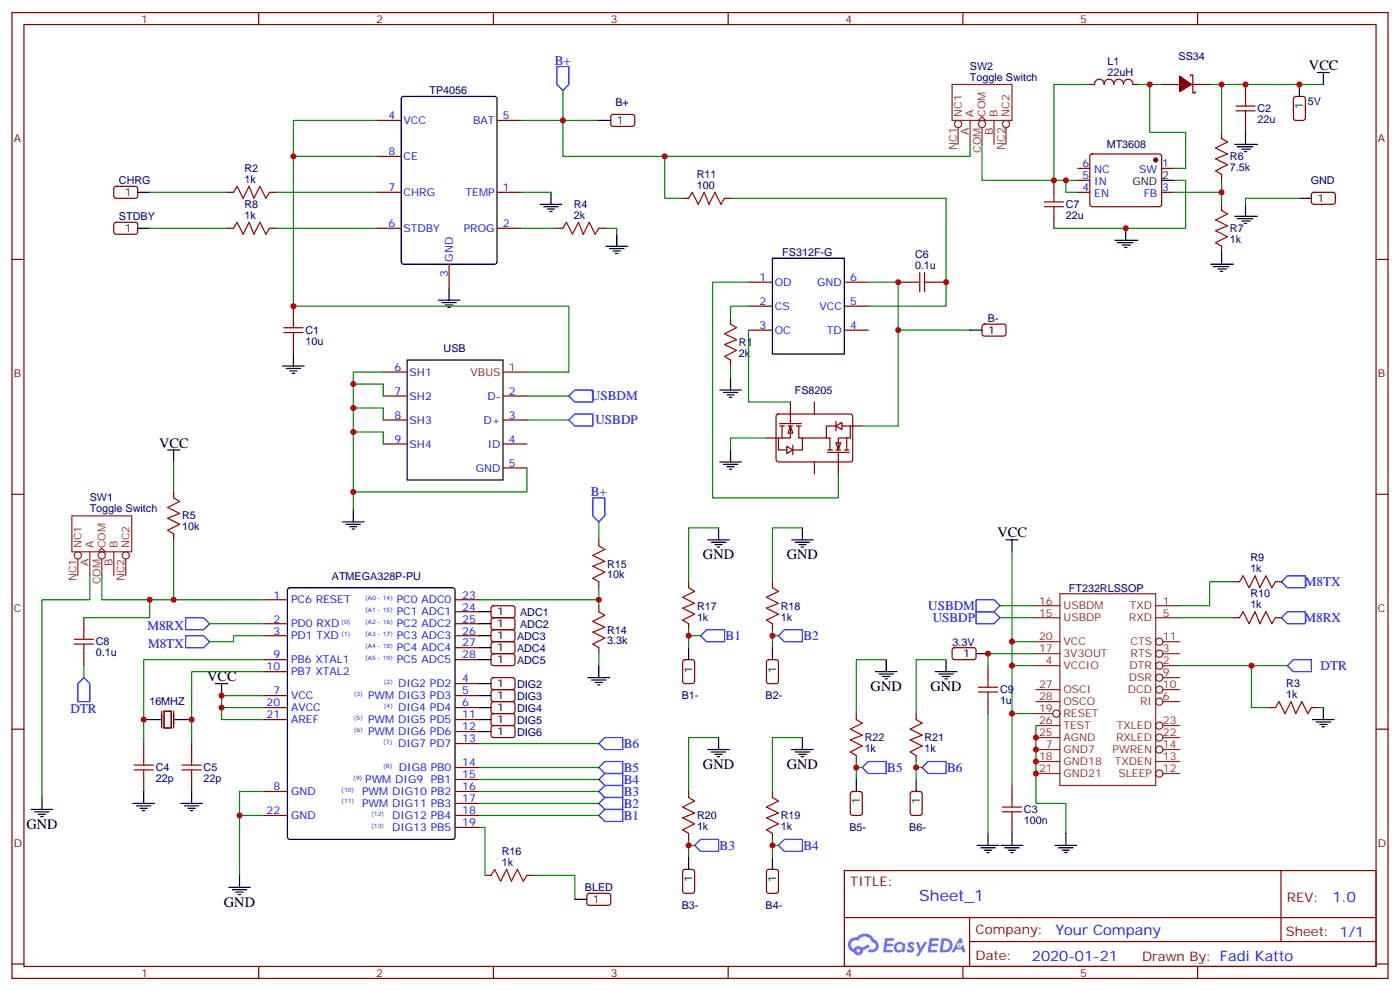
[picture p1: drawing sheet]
<svg xmlns="http://www.w3.org/2000/svg" width="412mm" height="292mm" viewBox="0 0 412 292" stroke-linecap="round" stroke-linejoin="round" font-family="sans-serif">
<g fill="none" stroke="#870000" stroke-width=".35">
<path d="M3.5 3.7h405.4v284.3h-405.4zM7.1 7.2h398.2v277.3h-398.2zM76.2 3.7v3.5M145.3 3.7v3.5M214.5 3.7v3.5M283.6 3.7v3.5M352.8 3.7v3.5M3.5 76.4h3.6M405.3 76.4h3.6M3.5 145.5h3.6M405.3 145.5h3.6M3.5 214.7h3.6"/>
<path d="M405.3 214.7h3.6M248.7 256.3h156.6v28.2h-156.6zM377.3 256.3v20.9M248.7 270.1h156.5M285.6 277.2h119.6M285.6 270.1v14.2M3.5 283.8h3.6M76.2 284.5v3.5M145.3 284.5v3.5M214.5 284.5v3.5M283.6 284.5v3.5M352.8 284.5v3.5"/>
<path d="M405.3 283.8h3.6"/>
</g>
<g fill="#5487ff">
<path d="M267.7 277.5a1.22 1.22 0 0 1 1.7 .2l-.4 .6a.47 .47 0 0 0-.3-.4 .47 .47 0 0 0-.5 .2l.1 .2a1.14 1.14 0 0 1 .8 1.8 1.14 1.14 0 0 1-1.9 0l-.2-.2 .5-.6 .7 .5a.29 .29 0 0 0 .3-.3 .29 .29 0 0 0-.2-.3 1.04 1.04 0 0 1-.6-1.7z"/>
<path d="M260.7 276.2h2.4l.3 .2-.2 .5-1.8 .1-.1 .8h1.5l.3 .4-.3 .4h-1.6l-.2 1.1h1.7l.2 .3-.2 .3-2.6 .1z"/>
<path d="M273.8 276.2h2.4l.3 .2-.1 .5-1.8 .1-.2 .8h1.6l.3 .4-.4 .4-1.6-.1-.1 1.1 1.7 .1 .2 .3-.2 .3-2.6 .1z"/>
<path d="M282.6 276.2h.7l.3 1.3-.6 .3a.69 .69 0 0 0-1 .3 .69 .69 0 0 0 .4 .9 .69 .69 0 0 0 .9-.6l.5-.2 .6 2.2h-.8l-.2-.9h-1.8l-.5 .9h-.8z"/>
<path d="M269.8 277.3h.8l.6 1.8 1.1-1.8h.9l-2.6 4.2h-.8l.9-1.5z"/>
<path d="M277.4 276.2l-.6 4.2h1.3a2.11 2.11 0 0 0 2.5-2.1 2.11 2.11 0 0 0-2.5-2.1zM278.1 277a1.39 1.39 0 0 1 1.7 1.4 1.39 1.39 0 0 1-1.8 1.2h-.3z"/>
<path d="M263.7 277.8a1.54 1.54 0 0 0-.1 2.2 1.54 1.54 0 0 0 2.2 .1l.6 .3 .3-2.3-.2-.3h-.4a1.49 1.49 0 0 0-2.4 0zM264 278.8a.94 .94 0 0 1 1.8 0 .94 .94 0 0 1-1.8 0z"/>
<path d="M250.4 276.6a2.18 2.18 0 0 0 1.1 3.7 1.44 1.44 0 0 0 1.6 .9 1.44 1.44 0 0 0 1.2-1.4l2-1.1-.5-.7-1.9 1a1.47 1.47 0 0 0-2.4 .4 1.39 1.39 0 0 1-.7-1.9 1.39 1.39 0 0 1 2-.5 2.12 2.12 0 0 1 2.2-1.3 2.12 2.12 0 0 1 1.9 1.7 1.14 1.14 0 0 1 1.1 1.4 1.14 1.14 0 0 1-1.7 .7 .43 .43 0 0 0-.5 .4 .43 .43 0 0 0 .4 .5 1.98 1.98 0 0 0 2.5-1.2 1.98 1.98 0 0 0-1.2-2.6 3.1 3.1 0 0 0-5.3-.6l-.9 .1zM252.3 279.9a.55 .55 0 0 1 1.1 0 .55 .55 0 0 1-1.1 0z"/>
<circle cx="282.6" cy="278.3" r=".26"/>
</g>
<g fill="none" stroke="#8c2424" stroke-width=".35">
<path d="M305.2 178.3h7M312.2 174.8h28.2v56.4h-28.2zM340.4 178.3h7.1M305.2 192.4h7M305.2 181.9h7M305.2 196h7M305.2 188.9h7M340.4 181.9h7.1M342.5 199.5h5M342.5 192.4h5M342.5 196h5M342.5 188.9h5"/>
<path d="M305.2 210.1h4.9M305.2 203h7M305.2 206.6h7M305.2 217.1h7M305.2 213.6h7M342.5 203h5M342.5 206.6h5M342.5 217.1h5M342.5 213.6h5M305.2 220.7h7M305.2 224.2h7M305.2 227.7h7"/>
<path d="M340.4 224.2h7.1M342.5 220.7h5M342.5 227.7h5"/>
<circle cx="341.5" cy="199.5" r="1.06"/>
<circle cx="341.5" cy="196" r="1.06"/>
<circle cx="341.5" cy="188.9" r="1.06"/>
<circle cx="341.5" cy="192.4" r="1.06"/>
<circle cx="311.1" cy="210.1" r="1.06"/>
<circle cx="341.5" cy="203" r="1.06"/>
<circle cx="341.5" cy="217.1" r="1.06"/>
<circle cx="341.5" cy="206.6" r="1.06"/>
<circle cx="341.5" cy="213.6" r="1.06"/>
<circle cx="341.5" cy="220.7" r="1.06"/>
<circle cx="341.5" cy="227.7" r="1.06"/>
</g>
<g fill="none" stroke="#000" stroke-width=".35">
<path d="M40.6 56.6h3.5M162.3 56.6v3.5M40.6 67.2h3.5M159.1 60.1h6.4M160.2 60.9h4.2M161.2 61.6h2.1M161.9 62.3h.7M178.5 72.5h6.4M179.6 73.2h4.2M180.6 73.9h2.1M181.3 74.6h.7M181.7 69v3.5"/>
<path d="M227.5 76h21.2v28.2h-21.2zM129.1 88.4h6.4M130.2 89.1h4.2M131.2 89.8h2.1M131.9 90.5h.7M132.3 84.8v3.6M83.3 107.8h6.3M84.3 108.5h4.2M85.4 109.2h2.1M86.1 109.9h.7M86.4 104.2v3.6M119.9 106h28.3v35.3h-28.3z"/>
<path d="M49.4 132.5h3.5M51.2 132.5v3.5M100.9 153.6h6.3M102 154.3h4.2M103 155h2.1M103.7 155.8h.7M104.1 150.1v3.5M84.9 173.2l.5-.2h47.9l.7 .5 .1 72.9-.5 .7h-48.2l-.7-.4v-73zM42.3 211.8h5M51.5 211.8h4.9M63.5 201.3h3.5M65.3 201.3v3.5"/>
<path d="M386.6 211.8h6.4M387.7 212.5h4.2M388.8 213.3h2.1M389.5 214h.7M389.8 208.3v3.5M9.2 238.3h6.3M10.2 239h4.3M11.3 239.7h2.1M12.3 234.8v3.5M39.2 236.5h6.3M40.2 237.2h4.2M41.3 237.9h2.1"/>
<path d="M42 238.7h.7M42.3 233v3.5M53.3 236.5h6.3M54.3 237.2h4.3M55.4 237.9h2.1M56.1 238.7h.7M56.4 233v3.5M12 240.4h.7M70.6 257.7v3.5M67.4 261.2h6.3M68.4 261.9h4.3M69.5 262.6h2.1"/>
<path d="M70.2 263.3h.7"/>
</g>
<g fill="none" stroke="#870000" stroke-width=".35">
<path d="M33.7 55.1l.5-.2h5.9l.5 .7-.1 2.4-.6 .4-6-.1-.4-.6v-2.1zM67 56.6h1.8M79.4 56.6h1.7M33.7 65.6l.5-.2 5.9 .1 .5 .6-.1 2.4-.6 .5-6-.1-.4-.6v-2.2zM67 67.2h1.8M79.4 67.2h1.7M164 67.2h1.8M176.4 67.2h1.8M86.4 90.1v3.6M220.5 83.1h7M220.5 90.1h7M220.5 97.2h7"/>
<path d="M248.7 83.1h7.1M248.7 90.1h7.1M248.7 97.2h7.1M86.4 100.7v3.5M112.9 116.6h7M112.9 109.5h7M148.2 116.6h7M112.9 123.6h7M112.9 130.7h7M148.2 123.6h7M148.2 130.7h7M148.2 137.8h7"/>
<path d="M51.2 144.8v1.8M51.2 157.2v1.7M77.6 176.6h7.1M134.1 176.6h7M363.4 171.3h1.7M375.7 171.3h1.8M77.6 183.6h7.1M77.6 187.1h7.1M77.6 194.2h7.1M77.6 197.7h7.1M134.1 183.6h7M134.1 187.1h7"/>
<path d="M134.1 194.2h7M134.1 180.1h7M134.1 190.7h7M363.4 181.9h1.7M375.7 181.9h1.8M42.3 218.9v3.5M47.6 209.4v4.9M48.3 209.4h2.1v4.9h-2.1zM51.2 209.4v4.9M56.4 218.9v3.5M77.6 204.8h7.1M77.6 208.3h7.1"/>
<path d="M77.6 211.8h7.1M134.1 201.3h7M134.1 204.8h7M134.1 208.3h7M134.1 211.8h7M134.1 215.4h7M134.1 218.9h7M373.9 208.3h1.8M386.3 208.3h1.8M42.3 229.5v3.5M56.4 229.5v3.5M77.6 233h7.1"/>
<path d="M134.1 233h7M134.1 226h7M134.1 229.5h7M134.1 236.5h7M77.6 240.1h7.1M134.1 240.1h7M134.1 243.6h7"/>
</g>
<g fill="none" stroke="#008700" stroke-width=".35">
<path d="M111.1 35.5h-24.7v54.6h81.2v19.4h-12.4M44.1 56.6h22.9M81.1 56.6h30M86.4 46h24.7M153.5 56.6h8.8M44.1 67.2h22.9M81.1 67.2h30M153.5 67.2h10.5M178.2 67.2h3.5v1.8M104.1 113.1h8.8v3.5M112.9 109.5h-8.8v40.6M155.2 116.6h12.4"/>
<path d="M51.2 136v8.8M104.1 120.1h8.8v3.5M104.1 127.2h8.8v3.5M155.2 137.8v7h-51.1M155.2 123.6h12.4M51.2 158.9v17.7M26.5 169.5v7.1h-14.2v58.2M30 169.5v7.1h47.6M294.6 178.3h10.6M363.4 171.3h-7.1v7h-8.8M61.7 183.6h15.9M77.6 187.1h-8.8v1.8h-7.1"/>
<path d="M77.6 194.2h-35.3v24.7M77.6 197.7h-21.2v21.2M294.6 181.9h10.6M347.5 181.9h15.9M347.5 196h31.7M368.7 196v12.3h5.2M65.3 208.3v3.5h12.3M77.6 204.8h-12.3v3.5h12.3M388.1 208.3h1.7M77.6 233h-7v24.7M70.6 240.1h7"/>
</g>
<path d="M148.2 109.5h7" fill="none" stroke="#f00" stroke-width=".35"/>
<path d="M167.6 116.6l1.7-1.8h5.3v3.6h-5.3zM167.6 123.6l1.7-1.7h5.3v3.5h-5.3zM287.5 176.6h5.3l1.8 1.7-1.8 1.8h-5.3zM377.5 171.3l1.7-1.8h5.3v3.5h-5.3zM54.7 181.9h5.3l1.7 1.7-1.7 1.8h-5.3zM54.7 187.1h5.3l1.7 1.8-1.7 1.8h-5.3zM287.5 180.1h5.3l1.8 1.8-1.8 1.7h-5.3zM377.5 181.9l1.7-1.8h5.3v3.5h-5.3zM379.2 196l1.8-1.8h5.3v3.5h-5.3z" fill="none" stroke="#00f" stroke-width=".35"/>
<g fill="none" stroke="#a10000" stroke-width=".35">
<path d="M68.8 56.6l1-1.7 1.8 3.5 1.8-3.5 1.4 3.5 1.8-3.5 1.7 3.5 1.1-1.8M68.8 67.2l1-1.8 1.8 3.6 1.8-3.6 1.4 3.6 1.8-3.6 1.7 3.6 1.1-1.8M165.8 67.2l1.1-1.8 1.7 3.6 1.8-3.6 1.4 3.6 1.8-3.6 1.7 3.6 1.1-1.8M83.6 97.9h5.7M83.6 96.5h5.7M86.4 93.7v2.8M86.4 97.9v2.8M51.2 146.6l1.7 1-3.5 1.8 3.5 1.8-3.5 1.4 3.5 1.7-3.5 1.8 1.8 1.1M365.1 171.3l1.1-1.8 1.7 3.5 1.8-3.5 1.4 3.5 1.8-3.5 1.7 3.5 1.1-1.7M365.1 181.9l1.1-1.8 1.7 3.5 1.8-3.5 1.4 3.5 1.8-3.5 1.7 3.5 1.1-1.7M375.7 208.3l1.1-1.7 1.7 3.5 1.8-3.5 1.4 3.5 1.8-3.5 1.7 3.5 1.1-1.8M39.5 226.7h5.7"/>
<path d="M39.5 225.2h5.7M42.3 222.4v2.8M42.3 226.7v2.8M53.6 226.7h5.7M53.6 225.2h5.7M56.4 222.4v2.8M56.4 226.7v2.8"/>
</g>
<g fill="#fff" stroke="#870000" stroke-width=".35">
<path d="M232.8 125.4l.7 2.1h-1.4z"/>
<path d="M231.8 131.4l1.7 1.1-1.7 1z"/>
</g>
<path d="M232.8 118.4v6.3M239.9 118.4v3.5M225.8 128.9h3.5M229.7 124.7h6.3M229.7 125.4h1.4M230.4 125.4v3.5M232.1 125.4h1.4M232.8 125.4v3.5h-3.5v3.6h2.5M233.5 131.1v2.8M234.6 125.4h1.4M235.3 125.4v3.5h1.1v3.6h-2.9" fill="none" stroke="#870000" stroke-width=".35"/>
<g fill="#fff" stroke="#870000" stroke-width=".35">
<path d="M246.2 130.4h1.4l-.7 2.1z"/>
<path d="M246.2 125.4l1.8-1v2.1z"/>
</g>
<g fill="none" stroke="#870000" stroke-width=".35">
<path d="M111.1 35.5h7.1M146.4 35.5h7.1M180.2 33.9l.4-.2h5.9l.5 .7-.1 2.4-.6 .4h-6l-.4-.7v-2.1zM321 24.9h1.4M333.7 24.8a1.4 1.4 0 0 0-1.4-1.5 1.4 1.4 0 0 0-1.4 1.5 1.43 1.43 0 0 0-1.4-1.5 1.43 1.43 0 0 0-1.4 1.5 1.41 1.41 0 0 0-1.5-1.5 1.41 1.41 0 0 0-1.4 1.5 1.41 1.41 0 0 0-1.4-1.5 1.41 1.41 0 0 0-1.4 1.5M333.7 24.9h1.4M342.2 24.9h5.3M350.7 22.4v-.4h.7v5.3h.7v-.3M351 24.9h5.3M359.8 39v1.7M366.9 24.9v3.5M366.9 35.5v3.5"/>
<path d="M381.2 28.6l.5-.2h2.1l.7 .4v5.9l-.4 .7-2.4 .1-.6-.5-.1-5.9zM111.1 56.6h7.1M111.1 46h7.1M146.4 56.6h7.1M201.1 58.4h1.7M213.4 58.4h1.8M310.4 53.1v3.5M317.5 49.6h3.5M317.5 56.6h3.5M317.5 53.1h3.5M321.3 45.5l.4-.2h19.8l.5 .2 .2 .5-.1 14.4-.6 .5-20-.1-.5-.7v-14.1zM342.2 49.6h3.5"/>
<path d="M342.2 56.6h3.5M359.8 51.3v1.8M386.5 56.8l.5-.2 5.9 .1 .4 .6v2.4l-.7 .4h-5.9l-.4-.7v-2.1zM111.1 67.2h7.1M132.3 77.8v7M146.4 67.2h7.1M310.4 63.7v3.5M359.8 60.1v1.8M359.8 72.5v1.8M215.2 93.7v1.7M264.6 83.1h3.5M275.2 83.1h3.5"/>
<path d="M289.5 95.6l.5-.2 5.9 .1 .4 .6v2.4l-.7 .5-5.9-.1-.4-.7v-2.1zM215.2 106v1.8M228.8 122.1l.5-.2h21.4l.5 .7-.1 13-.6 .4-21.5-.1-.4-.6v-12.7zM236.4 128.9h7M239.9 136v3.5M243.8 133.2h6.3M243.8 132.5h1.4M246.2 125.4h-2.8v3.5h1.1v3.6M246.2 124v2.8M246.2 132.5h1.4M246.9 133.2v6.3M248 125.4h2.5v3.5h-3.6v3.6"/>
<path d="M248.7 132.5h1.4M249.4 128.9v3.6M250.5 125.4h3.5M176.4 158.9v1.8M144.9 178.5l.4-.2 6 .1 .4 .6-.1 2.4-.6 .5-5.9-.1-.5-.6v-2.2zM176.4 171.3v1.7M176.4 178.3v1.8M202.8 171.3v1.7M227.5 171.3v1.7M24.7 181.9v3.5M24.7 192.4v3.6M144.9 182.1l.4-.2h6l.4 .7-.1 2.4-.6 .4-5.9-.1-.5-.6v-2.1z"/>
<path d="M144.9 185.6l.4-.2h6l.4 .7-.1 2.4-.6 .4-5.9-.1-.5-.6v-2.1zM144.9 189.1l.4-.2 6 .1 .4 .6-.1 2.4-.6 .4h-5.9l-.5-.7v-2.1zM144.9 192.6l.4-.2 6 .1 .4 .6-.1 2.4-.6 .5-5.9-.1-.5-.6v-2.2zM144.9 199.7l.4-.2 6 .1 .4 .6-.1 2.4-.6 .4h-5.9l-.5-.7v-2.1zM176.4 190.7v1.7M201.3 194.4l.5-.2h2.1l.7 .4v6l-.5 .6-2.3 .1-.7-.5v-5.9zM202.8 183.6v1.8M226 194.4l.5-.2h2.1l.7 .4v6l-.5 .6-2.3 .1-.7-.5v-5.9zM227.5 183.6v1.8M280.7 190.9l.5-.2h5.9l.4 .7-.1 2.4-.6 .4-5.9-.1-.4-.6v-2.1zM291 196v3.5M144.9 203.2l.4-.2 6 .1 .4 .6-.1 2.4-.6 .5-5.9-.1-.5-.7v-2.1z"/>
<path d="M144.9 206.8l.4-.2h6l.4 .7-.1 2.3-.6 .5-5.9-.1-.5-.6v-2.1zM144.9 210.3l.4-.2h6l.4 .7-.1 2.4-.6 .4-5.9-.1-.5-.6v-2.1zM144.9 213.8l.4-.2 6 .1 .4 .6-.1 2.4-.6 .4h-5.9l-.5-.7v-2.1zM252.2 210.1v1.7M269.9 210.1v1.7M291 206.6v3.5M202.8 233v1.8M227.5 233v1.8M250.7 233.2l.5-.2h2.1l.6 .4 .1 6-.5 .6-2.3 .1-.7-.5v-5.9zM252.2 222.4v1.8M268.3 233.2l.5-.2h2.1l.7 .4v6l-.4 .6-2.4 .1-.6-.5-.1-5.9zM269.9 222.4v1.8"/>
<path d="M298.1 231.2v3.6M142.9 257.7h1.7M155.2 257.7h1.8M201.3 256.1l.5-.2h2.1l.7 .5v5.9l-.5 .6-2.3 .1-.7-.5v-5.9zM202.8 245.4v1.7M226 256.1l.5-.2h2.1l.7 .5v5.9l-.5 .6-2.3 .1-.7-.5v-5.9zM227.5 245.4v1.7M298.1 241.8v3.6M173.1 263.2l.5-.2 5.9 .1 .4 .6v2.4l-.7 .4h-5.9l-.4-.7v-2.1z"/>
</g>
<g fill="none" stroke="#a10000" stroke-width=".35">
<path d="M364.1 32.6h5.6M364.1 31.2h5.6M366.9 28.4v2.8M366.9 32.6v2.9M202.8 58.4l1.1-1.8 1.8 3.5 1.7-3.5 1.4 3.5 1.8-3.5 1.8 3.5 1-1.7M307.6 59.4h5.7M310.4 56.6v2.8M359.8 40.7l1.8 1.1-3.5 1.8 3.5 1.7-3.5 1.4 3.5 1.8-3.5 1.8 1.7 1M307.6 60.9h5.7M310.4 60.9v2.8M359.8 61.9l1.8 1.1-3.5 1.7 3.5 1.8-3.5 1.4 3.5 1.8-3.5 1.7 1.7 1.1M215.2 95.4l1.8 1.1-3.6 1.7 3.6 1.8-3.6 1.4 3.6 1.8-3.6 1.8 1.8 1"/>
<path d="M268.1 83.1h2.8M270.9 80.3v5.6M272.3 80.3v5.6M272.3 83.1h2.9M176.4 160.7l1.8 1-3.6 1.8 3.6 1.8-3.6 1.4 3.6 1.8-3.6 1.7 1.8 1.1M202.8 173l1.8 1.1-3.5 1.8 3.5 1.7-3.5 1.4 3.5 1.8-3.5 1.8 1.7 1M227.5 173l1.8 1.1-3.5 1.8 3.5 1.7-3.5 1.4 3.5 1.8-3.5 1.8 1.7 1M21.9 189.6h5.6M21.9 188.2h5.6M24.7 185.4v2.8M24.7 189.6v2.8M176.4 180.1l1.8 1.1-3.6 1.7 3.6 1.8-3.6 1.4 3.6 1.8-3.6 1.7 1.8 1.1"/>
<path d="M291 199.5v2.8M252.2 211.8l1.8 1.1-3.5 1.8 3.5 1.7-3.5 1.4 3.5 1.8-3.5 1.8 1.7 1M269.9 211.8l1.7 1.1-3.5 1.8 3.5 1.7-3.5 1.4 3.5 1.8-3.5 1.8 1.8 1M288.2 202.3h5.7M288.2 203.7h5.7M291 203.7v2.9M202.8 234.8l1.8 1-3.5 1.8 3.5 1.8-3.5 1.4 3.5 1.7-3.5 1.8 1.7 1.1M227.5 234.8l1.8 1-3.5 1.8 3.5 1.8-3.5 1.4 3.5 1.7-3.5 1.8 1.7 1.1M295.3 237.6h5.6M295.3 239h5.6M298.1 234.8v2.8M298.1 239v2.8"/>
<path d="M144.6 257.7l1.1-1.8 1.8 3.6 1.7-3.6 1.4 3.6 1.8-3.6 1.8 3.6 1-1.8"/>
</g>
<g fill="none" stroke="#000" stroke-width=".35">
<path d="M118.4 28.6l.5-.2h26.8l.6 .4 .1 48.3-.5 .6-27 .1-.7-.5v-48.2zM176.4 35.5h3.5M366.9 39v3.5M382.8 24.9v3.5M388.1 21.3h3.5M389.8 21.3v3.6M342.2 53.1h3.5M363.7 42.5h6.7M364.4 43.2h4.6M365.8 43.9h2.5M366.5 44.6h.7M382.8 58.4h3.5"/>
<path d="M328.4 70.7h6.7M329.1 71.4h4.6M330.6 72.1h2.4M331.3 72.8h.7M331.6 67.2v3.5M356.7 77.8h6.7M357.4 78.5h4.5M358.8 79.2h2.4M359.5 79.9h.7M359.8 74.3v3.5M363.7 63.7h6.7M364.4 64.4h4.6"/>
<path d="M365.8 65.1h2.5M366.5 65.8h.7M366.9 60.1v3.6M285.8 97.2h3.5M212 114.8h6.4M213.1 115.5h4.2M214.1 116.2h2.2M214.8 116.9h.7M215.2 111.3v3.5M212 136h6.4M213.1 136.7h4.2M214.1 137.4h2.2"/>
<path d="M214.8 138.1h.7M215.2 132.5v3.5M208.5 158.9h6.3M209.5 159.6h4.3M211.7 155.4v3.5M233.2 158.9h6.3M234.2 159.6h4.3M236.4 155.4v3.5M296.3 158.9h3.6M298.1 158.9v3.6M210.6 160.3h2.1M211.3 161h.7"/>
<path d="M235.3 160.3h2.1M236 161h.7M141.1 180.1h3.5M141.1 183.6h3.5M141.1 187.1h3.5M141.1 190.7h3.5M141.1 194.2h3.5M173.2 199.5h6.4M176.4 196v3.5M202.8 190.7v3.5M227.5 190.7v3.5M257.9 197.7h6.3"/>
<path d="M258.9 198.4h4.3M260 199.1h2.1M260.7 199.8h.7M261.1 194.2v3.5M275.5 197.7h6.4M276.6 198.4h4.2M277.6 199.1h2.2M278.3 199.8h.7M278.7 194.2v3.5M287.5 192.4h3.5M141.1 201.3h3.5M141.1 204.8h3.5"/>
<path d="M141.1 208.3h3.5M141.1 211.8h3.5M141.1 215.4h3.5M174.3 200.2h4.2M175.3 200.9h2.1M176 201.6h.7M211.7 217.1v3.6M236.4 217.1v3.6M208.5 220.7h6.3M209.5 221.4h4.3M210.6 222.1h2.1M211.3 222.8h.7"/>
<path d="M233.2 220.7h6.3M234.2 221.4h4.3M235.3 222.1h2.1M236 222.8h.7M252.2 229.5v3.5M269.9 229.5v3.5M202.8 252.4v3.5M227.5 252.4v3.5M287.9 248.9h6.3M288.9 249.6h4.3M290 250.3h2.1M290.7 251h.7"/>
<path d="M291 245.4v3.5M294.9 248.9h6.4M296 249.6h4.2M297 250.3h2.2M297.7 251h.7M298.1 245.4v3.5M310.8 248.9h6.3M311.9 249.6h4.2M312.9 250.3h2.1M313.6 251h.7M314 245.4v3.5M169.3 264.8h3.6"/>
</g>
<g fill="none" stroke="#008700" stroke-width=".35">
<path d="M153.5 35.5h22.9M165.8 26.6v19.4h120v-3.5M321 24.9h-10.6v28.2h7.1M335.1 24.9h7.1M338.7 24.9v14.1h10.5v10.6h-3.5M356.3 24.9h33.5M359.8 24.9v14.1M195.8 46v12.4h5.3M215.2 58.4h63.5v31.7h-22.9M289.3 42.5v10.6h21.1M314 53.1v3.5h3.5M345.7 53.1h3.5v14.1h-38.8"/>
<path d="M345.7 56.6h14.1v3.5M359.8 53.1v3.5M382.8 58.4h-15.9v1.7M220.5 83.1h-10.6v63.5h37v-7.1M220.5 90.1h-5.3v3.6M220.5 97.2v21.2h12.3M255.8 83.1h8.8v42.3h-10.6M264.6 97.2h21.2M215.2 107.8v3.5M225.8 128.9h-10.6v3.6M176.4 153.6v5.3M211.7 155.4h-8.9v15.9"/>
<path d="M236.4 155.4h-8.9v15.9M44.1 176.6v5.3h-19.4M141.1 176.6h35.3M176.4 173v5.3M298.1 162.5v26.4h7.1M24.7 196v3.5M176.4 192.4v3.6M202.8 185.4v5.3M202.8 187.1h3.6M227.5 185.4v5.3M227.5 187.1h1.8M261.1 194.2h-8.9v15.9"/>
<path d="M278.7 194.2h-8.8v15.9M298.1 188.9v7.1h7.1M298.1 196v14.1h7.1M305.2 192.4h-14.2v3.6M141.1 218.9h35.3M211.7 217.1h-8.9v15.9M236.4 217.1h-8.9v15.9M291 210.1v35.3M298.1 210.1v21.1M305.2 213.6v22.9h8.8v8.9M141.1 226h35.3M141.1 229.5h35.3"/>
<path d="M141.1 233h35.3M141.1 236.5h35.3M252.2 224.2v5.3M252.2 226h1.8M269.9 224.2v5.3M269.9 226h1.7M141.1 243.6h1.8v14.1M141.1 240.1h35.3M157 257.7h12.3v7.1M202.8 247.1v5.3M202.8 248.9h1.8M227.5 247.1v5.3"/>
<path d="M227.5 248.9h1.8"/>
</g>
<g fill="#870000" stroke="#870000" stroke-width=".35">
<path d="M347.5 22.4l3.5 2.5-3.5 2.1z"/>
<circle cx="340.4" cy="47.1" r=".53"/>
</g>
<g fill="none" stroke="#8c2424" stroke-width=".35">
<path d="M280.5 24.9h17.6v10.6h-17.6zM282.2 37.6v4.9M285.8 35.5v7M288.2 35.5l1.1-1.1 1 1.1M289.3 37.6v4.9M292.8 35.5v7M296.3 37.6v4.9M21.2 151.9h17.6v10.6h-17.6zM22.9 164.6v4.9M26.5 162.5v7M28.9 162.5l1.1-1.1 1 1.1M30 164.6v4.9"/>
<path d="M33.5 162.5v7M37 164.6v4.9"/>
<circle cx="282.2" cy="36.5" r="1.06"/>
<circle cx="289.3" cy="36.5" r="1.06"/>
<circle cx="296.3" cy="36.5" r="1.06"/>
<circle cx="22.9" cy="163.5" r="1.06"/>
<circle cx="30" cy="163.5" r="1.06"/>
<circle cx="37" cy="163.5" r="1.06"/>
</g>
<g fill="none" stroke="#00f" stroke-width=".35">
<path d="M164 19.6h3.6v5.3l-1.8 1.7-1.8-1.7zM174.6 146.6h3.6v5.3l-1.8 1.7-1.8-1.7zM208.1 185.4h5.3v3.5h-5.3l-1.7-1.8zM229.3 187.1l1.8-1.7h5.3v3.5h-5.3zM22.9 201.3l1.8-1.8 1.8 1.8v5.3h-3.6zM178.2 217.1h5.2v3.6h-5.2l-1.8-1.8zM176.4 236.5l1.8-1.7h5.2v3.5h-5.2zM176.4 233l1.8-1.8h5.2v3.6h-5.2zM176.4 229.5l1.8-1.8h5.2v3.5h-5.2zM176.4 226l1.8-1.8h5.2v3.5h-5.2zM254 226l1.8-1.8h5.3v3.5h-5.3zM271.6 226l1.8-1.8h5.3v3.5h-5.3z"/>
<path d="M176.4 240.1l1.8-1.8h5.2v3.5h-5.2zM204.6 248.9l1.8-1.8h5.3v3.5h-5.3zM229.3 248.9l1.8-1.8h5.3v3.5h-5.3z"/>
</g>
<g fill="#c00">
<circle cx="291" cy="192.4" r=".88"/>
<circle cx="269.9" cy="226" r=".88"/>
<circle cx="227.5" cy="248.9" r=".88"/>
<circle cx="227.5" cy="187.1" r=".88"/>
<circle cx="44.1" cy="176.6" r=".88"/>
<circle cx="305.2" cy="227.7" r=".88"/>
<circle cx="305.2" cy="224.2" r=".88"/>
<circle cx="305.2" cy="220.7" r=".88"/>
<circle cx="305.2" cy="217.1" r=".88"/>
<circle cx="298.1" cy="188.9" r=".88"/>
<circle cx="382.8" cy="24.9" r=".88"/>
<circle cx="359.8" cy="24.9" r=".88"/>
<circle cx="366.9" cy="24.9" r=".88"/>
<circle cx="195.8" cy="46" r=".88"/>
<circle cx="165.8" cy="35.5" r=".88"/>
<circle cx="359.8" cy="56.6" r=".88"/>
<circle cx="331.6" cy="67.2" r=".88"/>
<circle cx="338.7" cy="24.9" r=".88"/>
<circle cx="264.6" cy="97.2" r=".88"/>
<circle cx="86.4" cy="46" r=".88"/>
<circle cx="65.3" cy="208.3" r=".88"/>
<circle cx="65.3" cy="204.8" r=".88"/>
<circle cx="42.3" cy="211.8" r=".88"/>
<circle cx="56.4" cy="211.8" r=".88"/>
<circle cx="368.7" cy="196" r=".88"/>
<circle cx="104.1" cy="120.1" r=".88"/>
<circle cx="70.6" cy="240.1" r=".88"/>
<circle cx="51.2" cy="176.6" r=".88"/>
<circle cx="104.1" cy="127.2" r=".88"/>
<circle cx="104.1" cy="113.1" r=".88"/>
<circle cx="86.4" cy="90.1" r=".88"/>
<circle cx="104.1" cy="144.8" r=".88"/>
<circle cx="264.6" cy="83.1" r=".88"/>
<circle cx="278.7" cy="83.1" r=".88"/>
<circle cx="314" cy="53.1" r=".88"/>
<circle cx="310.4" cy="53.1" r=".88"/>
<circle cx="298.1" cy="196" r=".88"/>
<circle cx="298.1" cy="210.1" r=".88"/>
<circle cx="176.4" cy="176.6" r=".88"/>
<circle cx="202.8" cy="187.1" r=".88"/>
<circle cx="202.8" cy="248.9" r=".88"/>
<circle cx="252.2" cy="226" r=".88"/>
</g>
<text font-size="4.6" fill="#00f" x="270.8" y="265.3">Sheet_1</text>
<g font-size="4.2">
<text x="385.6" y="20.6">VCC</text>
<text x="46.9" y="131.8">VCC</text>
<text x="293.9" y="158.2">VCC</text>
<text x="207.1" y="164.6">GND</text>
<text x="231.8" y="164.6">GND</text>
<text x="61" y="200.6">VCC</text>
<text x="256.5" y="203.4">GND</text>
<text x="274.1" y="203.4">GND</text>
<text x="207.1" y="226.3">GND</text>
<text x="231.8" y="226.3">GND</text>
<text x="7.8" y="243.9">GND</text>
<text x="66" y="266.9">GND</text>
</g>
<g font-size="4.2" fill="#00f">
<text x="392.5" y="265.6">1.0</text>
<text x="310.9" y="275.1">Your Company</text>
<text x="304" y="282.9">2020-01-21</text>
</g>
<g font-size="3.9" fill="#00f">
<text x="163.4" y="19.1">B+</text>
<text x="174.1" y="117.9">USBDM</text>
<text x="175.4" y="124.9">USBDP</text>
<text x="174" y="146.1">B+</text>
<text x="384.3" y="172.5">M8TX</text>
<text x="273.4" y="179.6">USBDM</text>
<text x="43.4" y="185.4">M8RX</text>
<text x="274.7" y="183.1">USBDP</text>
<text x="384.2" y="183.1">M8RX</text>
<text x="43.6" y="190.7">M8TX</text>
<text x="213.7" y="188.5">B1</text>
<text x="236.7" y="188.5">B2</text>
<text x="389" y="197.2">DTR</text>
<text x="20.7" y="210">DTR</text>
<text x="183.8" y="220.2">B6</text>
<text x="183.8" y="227.3">B5</text>
<text x="261.4" y="227.3">B5</text>
<text x="279" y="227.3">B6</text>
<text x="183.8" y="230.8">B4</text>
<text x="183.8" y="237.8">B2</text>
<text x="183.8" y="234.3">B3</text>
<text x="183.8" y="241.4">B1</text>
<text x="212" y="250.2">B3</text>
<text x="236.7" y="250.2">B4</text>
</g>
<g font-size="3.9" fill="#800">
<text x="250.5" y="260.9">TITLE:</text>
<text x="379.1" y="265.6">REV:</text>
<text x="287.4" y="275.1">Company:</text>
<text x="378.7" y="275.7">Sheet: 1/1</text>
<text x="287.4" y="282.8">Date:</text>
<text x="336.4" y="282.8">Drawn By: Fadi Katto</text>
</g>
<g font-size="3.2" fill="#800">
<text x="41.6" y="6.7">1</text>
<text x="110.8" y="6.7">2</text>
<text x="179.9" y="6.7">3</text>
<text x="249.1" y="6.7">4</text>
<text x="318.2" y="6.7">5</text>
<text x="4.1" y="41.8">A</text>
<text x="405.9" y="41.8">A</text>
<text x="4.1" y="110.9">B</text>
<text x="405.9" y="110.9">B</text>
<text x="4.1" y="180.1">C</text>
<text x="405.9" y="180.1">C</text>
<text x="4.1" y="249.2">D</text>
<text x="405.9" y="249.2">D</text>
<text x="41.6" y="287.5">1</text>
<text x="110.8" y="287.5">2</text>
<text x="179.9" y="287.5">3</text>
<text x="249.1" y="287.5">4</text>
<text x="318.2" y="287.5">5</text>
</g>
<g font-size="3.2" fill="#000080">
<text x="347.1" y="17.7">SS34</text>
<text x="285.7" y="23.8">Toggle Switch</text>
<text x="285.7" y="20.6">SW2</text>
<text x="326.2" y="22.3">22uH</text>
<text x="326.2" y="19.1">L1</text>
<text x="126.5" y="27.8">TP4056</text>
<text x="181.3" y="31.2">B+</text>
<text x="370.4" y="33.1">C2</text>
<text x="385.2" y="30.9">5V</text>
<text x="370.4" y="36.2">22u</text>
<text x="326" y="43.6">MT3608</text>
<text x="362.3" y="47.2">R6</text>
<text x="72" y="53.8">1k</text>
<text x="72" y="50.6">R2</text>
<text x="205.2" y="52.4">R11</text>
<text x="362.3" y="50.4">7.5k</text>
<text x="35" y="54.2">CHRG</text>
<text x="205.2" y="55.6">100</text>
<text x="386.1" y="54.2">GND</text>
<text x="35" y="64.8">STDBY</text>
<text x="72" y="64.4">1k</text>
<text x="72" y="61.2">R8</text>
<text x="169" y="64.4">2k</text>
<text x="169" y="61.2">R4</text>
<text x="314" y="64.5">22u</text>
<text x="314" y="61.3">C7</text>
<text x="362.3" y="71.6">1k</text>
<text x="362.3" y="68.3">R7</text>
<text x="230.4" y="75.4">FS312F-G</text>
<text x="269.5" y="76">C6</text>
<text x="269.5" y="79.2">0.1u</text>
<text x="291" y="94.7">B-</text>
<text x="90" y="101.4">10u</text>
<text x="90" y="98.2">C1</text>
<text x="217.7" y="101.9">R1</text>
<text x="130.7" y="103.5">USB</text>
<text x="217.7" y="105.1">2k</text>
<text x="234.1" y="116">FS8205</text>
<text x="26.4" y="147.6">SW1</text>
<text x="26.4" y="150.8">Toggle Switch</text>
<text x="53.6" y="152.9">R5</text>
<text x="53.6" y="156.1">10k</text>
<text x="178.9" y="167.1">R15</text>
<text x="368.3" y="165.3">R9</text>
<text x="97.7" y="170.6">ATMEGA328P-PU</text>
<text x="178.9" y="170.3">10k</text>
<text x="368.3" y="168.5">1k</text>
<text x="205.3" y="179.5">R17</text>
<text x="230" y="179.5">R18</text>
<text x="314.9" y="174.2">FT232RLSSOP</text>
<text x="368.3" y="179">1k</text>
<text x="368.3" y="175.9">R10</text>
<text x="153.2" y="181.3">ADC1</text>
<text x="153.2" y="184.8">ADC2</text>
<text x="205.3" y="182.7">1k</text>
<text x="230" y="182.7">1k</text>
<text x="28.2" y="190">C8</text>
<text x="152.3" y="188.3">ADC3</text>
<text x="152.3" y="191.9">ADC4</text>
<text x="178.9" y="189.7">3.3k</text>
<text x="178.9" y="186.5">R14</text>
<text x="280.6" y="190">3.3V</text>
<text x="28.2" y="193.1">0.1u</text>
<text x="152.3" y="195.4">ADC5</text>
<text x="152.3" y="202.4">DIG2</text>
<text x="378.9" y="202.3">R3</text>
<text x="44" y="207.7">16MHZ</text>
<text x="152.3" y="206">DIG3</text>
<text x="152.3" y="209.5">DIG4</text>
<text x="200.8" y="205.9">B1-</text>
<text x="225.5" y="205.9">B2-</text>
<text x="294.6" y="207.4">1u</text>
<text x="294.6" y="204.2">C9</text>
<text x="378.9" y="205.5">1k</text>
<text x="152.3" y="213">DIG5</text>
<text x="152.3" y="216.5">DIG6</text>
<text x="254.7" y="221.5">1k</text>
<text x="254.7" y="218.3">R22</text>
<text x="272.3" y="221.5">1k</text>
<text x="272.3" y="218.3">R21</text>
<text x="45.9" y="227">C4</text>
<text x="60" y="227">C5</text>
<text x="45.9" y="230.2">22p</text>
<text x="60" y="230.2">22p</text>
<text x="301.6" y="239.4">C3</text>
<text x="205.3" y="244.4">1k</text>
<text x="205.3" y="241.2">R20</text>
<text x="230" y="244.4">1k</text>
<text x="230" y="241.2">R19</text>
<text x="250.2" y="244.7">B5-</text>
<text x="267.9" y="244.7">B6-</text>
<text x="301.6" y="242.7">100n</text>
<text x="147.8" y="251.7">R16</text>
<text x="147.8" y="254.9">1k</text>
<text x="172.3" y="262.4">BLED</text>
<text x="200.8" y="267.7">B3-</text>
<text x="225.5" y="267.7">B4-</text>
</g>
<g font-size="3.2" fill="#00f">
<text x="114.4" y="35.1">4</text>
<text x="148.2" y="35.1">5</text>
<text x="118.9" y="36.5">VCC</text>
<text x="139.4" y="36.5">BAT</text>
<text x="114.4" y="45.7">8</text>
<text x="118.9" y="47.1">CE</text>
<text x="318.8" y="52.7">5</text>
<text x="318.8" y="49.2">6</text>
<text x="322.3" y="51">NC</text>
<text x="335.6" y="51">SW</text>
<text x="342.4" y="49.2">1</text>
<text x="114.4" y="56.3">7</text>
<text x="118.9" y="57.7">CHRG</text>
<text x="137.1" y="57.7">TEMP</text>
<text x="148.2" y="56.3">1</text>
<text x="318.8" y="56.3">4</text>
<text x="322.3" y="58">EN</text>
<text x="322.3" y="54.5">IN</text>
<text x="336.9" y="58">FB</text>
<text x="342.4" y="56.3">3</text>
<text x="114.4" y="66.9">6</text>
<text x="118.9" y="68.3">STDBY</text>
<text x="136.6" y="68.3">PROG</text>
<text x="148.2" y="66.9">2</text>
<text x="133.3" y="77.1" transform="rotate(-90 133.3 77.1)">GND</text>
<text x="131.9" y="81.6" transform="rotate(-90 131.9 81.6)">3</text>
<text x="223.8" y="82.7">1</text>
<text x="250.5" y="82.7">6</text>
<text x="223.8" y="89.8">2</text>
<text x="228.2" y="84.1">OD</text>
<text x="240.7" y="84.1">GND</text>
<text x="250.5" y="89.8">5</text>
<text x="228.2" y="91.2">CS</text>
<text x="241.4" y="91.2">VCC</text>
<text x="223.8" y="96.8">3</text>
<text x="228.2" y="98.2">OC</text>
<text x="243.6" y="98.2">TD</text>
<text x="250.5" y="96.8">4</text>
<text x="116.2" y="109.2">6</text>
<text x="120.6" y="110.6">SH1</text>
<text x="116.2" y="116.2">7</text>
<text x="120.6" y="117.7">SH2</text>
<text x="143.6" y="117.7">D-</text>
<text x="149.9" y="116.2">2</text>
<text x="116.2" y="123.3">8</text>
<text x="120.6" y="124.7">SH3</text>
<text x="142.4" y="124.7">D+</text>
<text x="149.9" y="123.3">3</text>
<text x="116.2" y="130.4">9</text>
<text x="120.6" y="131.8">SH4</text>
<text x="143.7" y="131.8">ID</text>
<text x="149.9" y="130.4">4</text>
<text x="149.9" y="137.4">5</text>
<text x="140.2" y="138.8">GND</text>
<text x="80.5" y="176.2">1</text>
<text x="85.7" y="177.6">PC6 RESET</text>
<text x="116.9" y="177.6">PC0 ADC0</text>
<text x="136.2" y="176.2">23</text>
<text x="136.2" y="179.7">24</text>
<text x="80.5" y="183.3">2</text>
<text x="85.7" y="184.7">PD0 RXD</text>
<text x="116.9" y="181.2">PC1 ADC1</text>
<text x="116.9" y="184.7">PC2 ADC2</text>
<text x="136.2" y="183.3">25</text>
<text x="80.5" y="186.8">3</text>
<text x="85.7" y="188.2">PD1 TXD</text>
<text x="116.9" y="188.2">PC3 ADC3</text>
<text x="116.9" y="191.7">PC4 ADC4</text>
<text x="136.2" y="186.8">26</text>
<text x="136.2" y="190.3">27</text>
<text x="78.5" y="197.4">10</text>
<text x="80.5" y="193.9">9</text>
<text x="85.7" y="195.3">PB6 XTAL1</text>
<text x="116.9" y="195.3">PC5 ADC5</text>
<text x="136.2" y="193.9">28</text>
<text x="85.7" y="198.8">PB7 XTAL2</text>
<text x="117.3" y="202.3">DIG2 PD2</text>
<text x="136.2" y="200.9">4</text>
<text x="78.5" y="208">20</text>
<text x="80.5" y="204.4">7</text>
<text x="85.7" y="205.8">VCC</text>
<text x="85.7" y="209.4">AVCC</text>
<text x="108.4" y="205.8">PWM DIG3 PD3</text>
<text x="117.3" y="209.4">DIG4 PD4</text>
<text x="136.2" y="204.4">5</text>
<text x="136.2" y="208">6</text>
<text x="78.5" y="211.5">21</text>
<text x="85.7" y="212.9">AREF</text>
<text x="108.4" y="212.9">PWM DIG5 PD5</text>
<text x="136.2" y="211.5">11</text>
<text x="136.2" y="215">12</text>
<text x="108.4" y="216.4">PWM DIG6 PD6</text>
<text x="117.3" y="220">DIG7 PD7</text>
<text x="136.2" y="218.5">13</text>
<text x="117.5" y="227">DIG8 PB0</text>
<text x="136.2" y="225.6">14</text>
<text x="80.5" y="232.7">8</text>
<text x="107.6" y="230.5">PWM DIG9 PB1</text>
<text x="136.2" y="229.1">15</text>
<text x="136.2" y="232.7">16</text>
<text x="78.5" y="239.7">22</text>
<text x="85.7" y="234.1">GND</text>
<text x="106.7" y="234.1">PWM DIG10 PB2</text>
<text x="106.7" y="237.6">PWM DIG11 PB3</text>
<text x="136.2" y="236.2">17</text>
<text x="136.2" y="239.7">18</text>
<text x="85.7" y="241.1">GND</text>
<text x="115.5" y="241.1">DIG12 PB4</text>
<text x="115.5" y="244.7">DIG13 PB5</text>
<text x="136.2" y="243.2">19</text>
</g>
<g font-size="3.2" fill="#8d2323">
<text x="283.3" y="34.4" transform="rotate(-90 283.3 34.4)">NC1</text>
<text x="286.8" y="34.4" transform="rotate(-90 286.8 34.4)">A</text>
<text x="290.3" y="34.4" transform="rotate(-90 290.3 34.4)">COM</text>
<text x="293.9" y="34.4" transform="rotate(-90 293.9 34.4)">B</text>
<text x="297.4" y="34.4" transform="rotate(-90 297.4 34.4)">NC2</text>
<text x="285.4" y="39.7" transform="rotate(-90 285.4 39.7)">A</text>
<text x="292.5" y="39.7" transform="rotate(-90 292.5 39.7)">B</text>
<text x="281.9" y="44.2" transform="rotate(-90 281.9 44.2)">NC1</text>
<text x="288.9" y="45" transform="rotate(-90 288.9 45)">COM</text>
<text x="296" y="44.2" transform="rotate(-90 296 44.2)">NC2</text>
<text x="24" y="161.4" transform="rotate(-90 24 161.4)">NC1</text>
<text x="27.5" y="161.4" transform="rotate(-90 27.5 161.4)">A</text>
<text x="31" y="161.4" transform="rotate(-90 31 161.4)">COM</text>
<text x="34.6" y="161.4" transform="rotate(-90 34.6 161.4)">B</text>
<text x="38.1" y="161.4" transform="rotate(-90 38.1 161.4)">NC2</text>
<text x="26.1" y="166.7" transform="rotate(-90 26.1 166.7)">A</text>
<text x="33.2" y="166.7" transform="rotate(-90 33.2 166.7)">B</text>
<text x="22.6" y="171.2" transform="rotate(-90 22.6 171.2)">NC1</text>
<text x="29.6" y="172" transform="rotate(-90 29.6 172)">COM</text>
<text x="36.7" y="171.2" transform="rotate(-90 36.7 171.2)">NC2</text>
<text x="306.1" y="178">16</text>
<text x="313.3" y="179.4">USBDM</text>
<text x="332.8" y="179.4">TXD</text>
<text x="342.5" y="178">1</text>
<text x="306.1" y="181.5">15</text>
<text x="313.3" y="182.9">USBDP</text>
<text x="332.5" y="182.9">RXD</text>
<text x="342.5" y="181.5">5</text>
<text x="306.1" y="188.6">20</text>
<text x="313.3" y="190">VCC</text>
<text x="333" y="190">CTS</text>
<text x="342.5" y="188.6">11</text>
<text x="306.1" y="192.1">17</text>
<text x="308.1" y="195.6">4</text>
<text x="313.3" y="193.5">3V3OUT</text>
<text x="313.3" y="197">VCCIO</text>
<text x="332.8" y="197">DTR</text>
<text x="333" y="193.5">RTS</text>
<text x="342.5" y="192.1">3</text>
<text x="342.5" y="195.6">2</text>
<text x="306.1" y="202.7">27</text>
<text x="332.6" y="200.6">DSR</text>
<text x="342.5" y="199.1">9</text>
<text x="342.5" y="202.7">10</text>
<text x="306.1" y="209.7">19</text>
<text x="306.1" y="206.2">28</text>
<text x="313.3" y="204.1">OSCI</text>
<text x="313.3" y="207.6">OSCO</text>
<text x="332.3" y="204.1">DCD</text>
<text x="335.8" y="207.6">RI</text>
<text x="342.5" y="206.2">6</text>
<text x="306.1" y="213.3">26</text>
<text x="313.3" y="211.1">RESET</text>
<text x="313.3" y="214.7">TEST</text>
<text x="329" y="214.7">TXLED</text>
<text x="342.5" y="213.3">23</text>
<text x="306.1" y="216.8">25</text>
<text x="308.1" y="220.3">7</text>
<text x="313.3" y="221.7">GND7</text>
<text x="313.3" y="218.2">AGND</text>
<text x="327.7" y="221.7">PWREN</text>
<text x="328.8" y="218.2">RXLED</text>
<text x="342.5" y="216.8">22</text>
<text x="342.5" y="220.3">14</text>
<text x="306.1" y="223.8">18</text>
<text x="306.1" y="227.4">21</text>
<text x="313.3" y="225.2">GND18</text>
<text x="328.4" y="225.2">TXDEN</text>
<text x="342.5" y="223.8">13</text>
<text x="342.5" y="227.4">12</text>
<text x="313.3" y="228.8">GND21</text>
<text x="329.5" y="228.8">SLEEP</text>
</g>
<g font-size="3.2">
<text x="383.8" y="32.2" transform="rotate(-90 383.8 32.2)">1</text>
<text x="181.7" y="36.5">1</text>
<text x="342.4" y="52.7">2</text>
<text x="36.8" y="57.7">1</text>
<text x="333.6" y="54.5">GND</text>
<text x="388.1" y="59.4">1</text>
<text x="36.8" y="68.3">1</text>
<text x="291" y="98.2">1</text>
<text x="146.4" y="181.2">1</text>
<text x="146.4" y="184.7">1</text>
<text x="146.4" y="188.2">1</text>
<text x="146.4" y="191.7">1</text>
<text x="146.4" y="195.3">1</text>
<text x="203.9" y="198" transform="rotate(-90 203.9 198)">1</text>
<text x="228.6" y="198" transform="rotate(-90 228.6 198)">1</text>
<text x="283.7" y="193.5">1</text>
<text x="146.4" y="202.3">1</text>
<text x="146.4" y="205.8">1</text>
<text x="146.4" y="209.4">1</text>
<text x="146.4" y="212.9">1</text>
<text x="146.4" y="216.4">1</text>
<text x="253.3" y="236.8" transform="rotate(-90 253.3 236.8)">1</text>
<text x="270.9" y="236.8" transform="rotate(-90 270.9 236.8)">1</text>
<text x="203.9" y="259.7" transform="rotate(-90 203.9 259.7)">1</text>
<text x="228.6" y="259.7" transform="rotate(-90 228.6 259.7)">1</text>
<text x="174.6" y="265.8">1</text>
</g>
<g font-size="3.2" fill="#f00">
<text x="138.6" y="110.6">VBUS</text>
<text x="149.9" y="109.2">1</text>
</g>
<g font-size="1.8" fill="#00f">
<text x="107.6" y="176.7">(A0 - 14)</text>
<text x="100.5" y="183.7">(0)</text>
<text x="107.6" y="180.1">(A1 - 15)</text>
<text x="107.6" y="183.6">(A2 - 16)</text>
<text x="100.5" y="187.1">(1)</text>
<text x="107.6" y="187.1">(A3 - 17)</text>
<text x="107.6" y="190.7">(A4 - 18)</text>
<text x="107.6" y="194.2">(A5 - 19)</text>
<text x="113.1" y="201.4">(2)</text>
<text x="104.2" y="204.9">(3)</text>
<text x="113.1" y="208.5">(4)</text>
<text x="104.2" y="212">(5)</text>
<text x="104.2" y="215.5">(6)</text>
<text x="112.9" y="218.9">(7)</text>
<text x="112.9" y="226.1">(8)</text>
<text x="100.5" y="233.1">(10)</text>
<text x="104.1" y="229.6">(9)</text>
<text x="100.5" y="236.5">(11)</text>
<text x="109.4" y="240.2">(12)</text>
<text x="109.4" y="243.7">(13)</text>
</g>
</svg>
